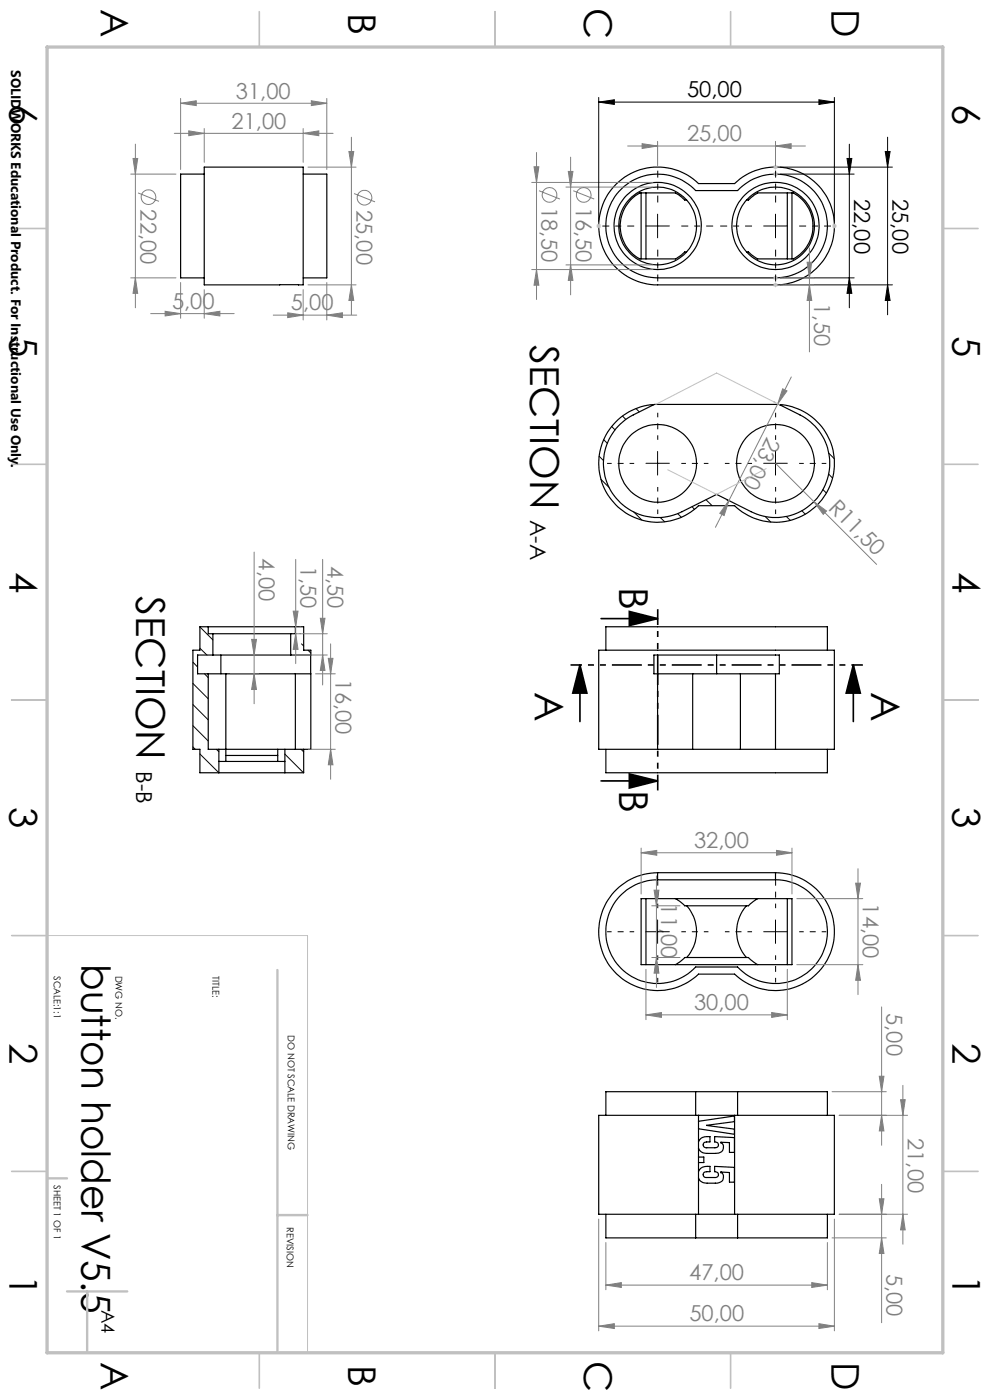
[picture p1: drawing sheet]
<svg xmlns="http://www.w3.org/2000/svg" width="210mm" height="297mm" viewBox="0 0 210 297" stroke-linecap="round" stroke-linejoin="round" font-family="sans-serif">
<g fill="none" stroke="#000" stroke-width=".25">
<path d="M43.3 35.5h21v24.9h-21zM43.3 36.9h-5v22h5M64.3 36.9h5v22h-5M130.8 39a12.5 12.5 0 0 1 17.4-.1h7.6a12.5 12.5 0 0 1 20.3 4.3 12.5 12.5 0 0 1-11.6 17.2h-25a12.5 12.5 0 0 1-11.6-7.8 12.5 12.5 0 0 1 2.9-13.6zM131.8 40.1a11 11 0 0 1 15.8 .3h8.9a11 11 0 0 1 18.1 3.2 11 11 0 0 1-10.1 15.3h-25a11 11 0 0 1-10.2-6.8 11 11 0 0 1 2.5-12zM136 40.9v14M137 40.9v14M145.7 42.4h-.5l-1.9-1.5h-7.6a7.9 7.9 0 0 0 0 14h7.6l1.9-1.5h.5M158.4 42.4h.3l2-1.5h7.6a8 8 0 0 1 0 14h-7.6l-2-1.5h-.3M167 40.9v14M168 40.9v14M138.7 85.8a12.5 12.5 0 0 0-10.6 17.5 12.5 12.5 0 0 0 20.1 4h7.6a12.5 12.5 0 0 0 20.1-3.9 12.5 12.5 0 0 0-10.6-17.6"/>
<path d="M138.7 85.8l-4.4 2.2a11.5 11.5 0 0 0-5.1 15.5 11.5 11.5 0 0 0 15.5 5l7.3-3.6 7.3 3.6a11.5 11.5 0 0 0 15.5-5 11.5 11.5 0 0 0-5.1-15.5l-4.4-2.2M138.7 85.8h26.6M44.2 133h18.5M44.2 133h-1.8v4.9h-1.5v21.1h1.5v4.9h22v-4.9M44.2 133v1.4h1M45.2 134.4h16.5M45.2 139h16.5M45.2 139h-3.3v3.9h2.3M45.2 134.4v4.6M46.8 139v3.9M61.7 139h4.2M61.7 134.4v4.6"/>
<path d="M62.7 133h1.7v4.9h1.5v21.1h-5.5M62.7 133v1.4h-1M128.5 137.9v-4.9h47v4.9M152 139v3.9M44.2 142.9h3.7M44.2 142.9v16.1h2.2M46.4 159h12.5M46.4 159v4.9M47.9 142.9h14.8M47.9 142.9v18.6M58.9 159h1.5M58.9 159v2.5"/>
<path d="M60.4 159v4.9M62.7 142.9h3.2M62.7 142.9v16.1M128.5 159v4.9h47v-4.9M139.5 159h-12.5v-21.1h50v21.1h-12.5M139.5 142.9h-.8v-3.9h26.6v3.9h-.8M139.5 142.9h7.4M139.5 142.9v16.1M139.5 159h25M146.9 142.9v16.1M146.9 142.9h10.2M157.1 142.9h7.4"/>
<path d="M157.1 142.9v16.1M164.5 142.9v16.1M46.4 161.5h1.5M47.9 160.3h11M47.9 161.5h11M58.9 161.5h1.5M136 190.6h32v14h-32zM137 190.6v14M139.5 186.7a11 11 0 0 0-10.1 15.4 11 11 0 0 0 18.2 3h8.9a11 11 0 0 0 18.1-3.1 11 11 0 0 0-10.1-15.3M139.5 185.1a12.5 12.5 0 0 0-11.6 17.2 12.5 12.5 0 0 0 20.3 4.4h7.6a12.5 12.5 0 0 0 20.3-4.4 12.5 12.5 0 0 0-11.6-17.2M139.5 185.1v1.6M139.5 186.7h25"/>
<path d="M139.5 185.1h25M143.3 190.6l1 .7 .9 .9h13.5l2-1.6M145.7 192.2a8.3 8.3 0 0 1 0 10.9M158.4 192.2a8.2 8.2 0 0 0 0 10.9M164.5 185.1v1.6M167 190.6v14M143.3 204.6l1-.6 .9-.9h13.5l2 1.5M147.6 231.6h-19.1v5M147.6 231.6v5M147.6 231.6h8.9M148.2 236.6h-21.2v21h21.2M148.2 236.6v21"/>
<path d="M148.2 239.5l7.6 1.1M148.2 236.6h7.6M149.9 238.8l5.9 .7M149.9 238.7v.1M155.8 237.9l-5.9 .8M155.8 236.7l-7.6 1.2M155.8 236.6h21.2v21h-21.2M155.8 236.6v21M156.5 231.6h19v5M156.5 231.6v5M128.5 257.6v5h19.1M147.6 257.6v5"/>
<path d="M148.2 245.5h1.1v1.1h-1.1M148.2 257.6h7.6M152.9 248.6a1.35 1.35 0 0 1 .4 1.7 1.35 1.35 0 0 1-1.6 .7 4.8 4.8 0 0 1-2.9-.3l-.6-.8M152.9 248.6h.1M152.9 242.3a1.35 1.35 0 0 1 .4 1.7 1.35 1.35 0 0 1-1.6 .7 4.8 4.8 0 0 1-2.9-.3l-.6-.8M152.9 242.3h.1M152.9 248.6l1.8 .1v2.1h1.1M152.9 242.3l1.8 .1v2.1h1.1M155.8 247.6l-4.2-.2v1.2a.64 .64 0 0 1 .8 .6 .64 .64 0 0 1-.8 .6h-1.7a.63 .63 0 0 1-.7-.6 .63 .63 0 0 1 .7-.6h.7v-1.2a2.04 2.04 0 0 0-2.4 1.1M155.8 241.3l-4.2-.2v1.2a.64 .64 0 0 1 .8 .5 .64 .64 0 0 1-.8 .7h-1.7a.63 .63 0 0 1-.7-.6 .63 .63 0 0 1 .7-.6h.7v-1.2a2.04 2.04 0 0 0-2.4 1.1M156.5 257.6v5M175.5 257.6v5h-19"/>
<path d="M147.6 262.6h8.9"/>
<circle cx="139.5" cy="47.9" r="9.2"/>
<circle cx="139.5" cy="48" r="8.2"/>
<circle cx="164.5" cy="47.9" r="9.3"/>
<circle cx="164.5" cy="47.9" r="8.3"/>
<circle cx="139.5" cy="98.3" r="8.2"/>
<circle cx="164.5" cy="98.3" r="8.2"/>
</g>
<g fill="none" stroke="#000" stroke-width=".21">
<path d="M127 21.7l3.3-.5v1zM127 20.7v26.3M127 21.7h50M165.5 35.5h23.8M165.5 36.9h15.7M173.7 21.2l3.3 .5-3.3 .5zM177 20.7v26.3M179.7 33.6h1l-.5 3.3zM180.2 30.6v34.7M187.8 32.1h1l-.5 3.4zM188.3 29.1v37.7M137 47.9h5"/>
<path d="M139.5 45.4v5M162 47.9h5M164.5 45.4v5M165.5 58.9h15.7M180.2 58.9l.5 3.3h-1zM165.5 60.4h23.8M188.3 60.4l.5 3.3h-1zM127.1 96.8l.9 .9M128.1 93.3l.7 .8M129.8 90.5l.7 .7M132 88.3l.8 .7M134.9 86.7l.7 .7"/>
<path d="M137 98.3h5M138.6 85.8v.1M139.5 95.8v5M162 98.3h5M164.5 95.8v5M165.5 85.8l.2 .2M175.8 96.1l1.2 1.2M127.5 101.7l1.7 1.7M134.4 108.6l1.7 1.7M140.1 109.8l.9 .9M143.8 109l.7 .7M146.8 107.5l.5 .6"/>
<path d="M149.8 106l1.3 1.3M154.3 106h.1M155.5 107.2v.1M162.3 109.6l1.2 1.1M166.8 109.6l.8 .8M170.1 108.3l.7 .8M172.6 106.4h.1M174.6 103.9l.7 .7M175.8 100.6l.8 .8M42.4 133l2.8 2.7M42.4 137.5l1.5 1.5M61.7 138.8l.1 .2"/>
<path d="M64 136.6l.4 .5M65.3 137.9l.6 .6M40.9 140.5l1 1M40.9 145l3.3 3.2M40.9 149.5l3.3 3.2M40.9 154l3.3 3.2M40.9 158.5l.5 .5M42.4 159.9l4 4M43.4 142.9l.8 .9M45.9 159l.5 .5M60.4 160l4 3.9M63.9 159l.5 .5"/>
<path d="M137 197.7h5M139.5 195.2v4.9M162 197.7h5M164.5 195.2v4.9"/>
</g>
<g fill="none" stroke="#808080" stroke-width=".21">
<path d="M27.7 36.9h9.6M28.2 33.6h1l-.5 3.3zM28.7 30.6v34.7M37 28.3h33.7M38.3 21.9l3.3-.5v1zM38.3 20.9v15M38.3 21.9h31M40 27.8l3.3 .5-3.3 .5zM43.3 27.3v7.1M64.3 28.3l3.3-.5v1zM64.3 27.3v7.1M65.3 35.5h10.2"/>
<path d="M66 21.4l3.3 .5-3.3 .5zM69.3 20.9v15M74 32.1h1l-.5 3.4zM74.5 29.1v37.7M112.8 38.7h25.7M113.3 35.4h1l-.5 3.3zM113.8 32.3v31.2M120.1 39.7h18.4M120.5 36.4h1l-.5 3.3zM121 33.3v29.2M133.1 31h37.8M136.2 30.5l3.3 .5-3.3 .5z"/>
<path d="M139.5 30v5.2M164.5 31l3.3-.5v1zM164.5 30v5.2M27.7 58.9h9.6M28.7 58.9l.5 3.3h-1zM29.3 40.9l4.4 1.8M38.3 59.9v7.6M69.3 59.9v8M75.1 41.1l4.5 1.7M112.8 57.2h25.7M113.8 57.2l.5 3.3h-1zM114.3 40.5l4.5 1.7"/>
<path d="M120.1 56.2h18.4M121 56.2l.5 3.3h-1zM121.6 40.5l4.4 1.7M165.5 58.9h7.2M171.2 55.6h1l-.5 3.3zM171.7 52.6v22M32 66.5h17.7M35 66l3.3 .5-3.3 .5zM43.3 66.5l3.3-.5v1zM43.3 61.5v6M58 66.9h17.7M61 66.4l3.3 .5-3.3 .5z"/>
<path d="M64.3 61.5v6.4M65.3 60.4h10.2M69.3 66.9l3.3-.5v1zM74.5 60.4l.5 3.3h-1zM165.5 60.4h7.2M167.9 80l-2.9 5.7M171.7 60.4l.5 3.3h-1zM164.1 85.2l.3 .2M164.5 98.3l8.1 8.1M165 85.7l-10.4 20.5M166 82.5l.9 .4-1.9 2.8zM53.9 117.1v32.2"/>
<path d="M62.7 118.7v22.1M68.4 118.7v26.6M154.6 106.2l-1 3.2-.9-.5zM154.6 106.2l-2.8 5.7M172.6 106.4l2.7 2-.7 .7zM172.6 106.4l13.3 13.3M53.4 135.6h1l-.5 3.4zM62.2 129.6h1l-.5 3.4zM62.7 134.4h6.7M62.7 139h6.7M62.7 134.4l.5 3.4h-1zM63.7 133h.1"/>
<path d="M67.9 131.2h1l-.5 3.2zM68.4 139l.5 3.2h-1zM69.6 139.7h1l-.5 3.2zM70.1 136.6v28.7M48.9 142.9h6M53.9 142.9l.5 3.4h-1zM65.4 159h5.7M66.9 142.9h4.2M70.1 159l.5 3.2h-1zM136 179.9v9.8M168 179.9v9.8M136 180.9l3.3-.5v1z"/>
<path d="M136 180.9h32M138.3 192.2h6M138.7 188.8h1.1l-.6 3.4zM139.2 185.8v23.7M164.7 180.4l3.3 .5-3.3 .5zM169 190.6h14M181.5 187.4h1l-.5 3.2zM182 184.3v26.7M137 215.3l3.3-.5v1zM137 205.6v10.7M137 215.3h30M138.3 203.1h6"/>
<path d="M139.2 203.1l.6 3.3h-1.1zM163.7 214.8l3.3 .5-3.3 .5zM167 205.6v10.7M169 204.6h14M182 204.6l.5 3.4h-1zM187 213.6v29.4M176.5 231.6h11.5M178 236.6h14.5M186.5 228.3h1l-.5 3.3zM187 236.6l.5 3.3h-1zM191 233.3h1l-.5 3.3zM191.5 230.3v33.6"/>
<path d="M127 258.6v23.7M177 258.6v23.7M178 257.6h14.5M186.5 254.3h1l-.5 3.3zM187 251.2v29.4M191.5 257.6l.5 3.3h-1zM128.5 272.6l3.3-.5v1zM128.5 263.6v10M128.5 272.6h47M172.2 272.1l3.3 .5-3.3 .5zM175.5 263.6v10M176.5 262.6h11.5"/>
<path d="M187 262.6l.5 3.3h-1zM127 281.3l3.3-.5v1zM127 281.3h50M173.7 280.8l3.3 .5-3.3 .5z"/>
<circle cx="31.5" cy="41.8" r="1.56"/>
<circle cx="77.3" cy="41.9" r="1.56"/>
<circle cx="116.6" cy="41.3" r="1.55"/>
<circle cx="123.8" cy="41.3" r="1.56"/>
</g>
<path d="M127.5 131.2h12M133.5 129.7l6 1.5-6 1.5zM123 141l1.5 6h-3zM123 141v12.1M181 141l1.5 6h-3zM181 141v12.1M127.5 165.7h12M133.5 164.2l6 1.5-6 1.5z" fill="none" stroke="#000" stroke-width=".35"/>
<g fill="none" stroke="#c0c0c0" stroke-width=".21">
<path d="M164 36.9h1M164 35.5h1M164.1 36.6l.8 .7M164.1 35.1l.8 .7M164.5 34.9v1M164.5 36.4v1M164.9 36.6l-.8 .7M164.9 35.1l-.8 .7M126.5 47.9h1M126.6 47.6l.8 .7M127 47.4v1M127.4 47.6l-.8 .7"/>
<path d="M164 58.9h1M164.1 58.6l.8 .7M164.5 58.5v.9M164.5 59.9v1M164.9 58.6l-.8 .7M176.5 47.9h1M176.6 47.6l.7 .7M177 47.4v1M177.3 47.6l-.7 .7M164 60.4h1M164.1 60.1l.8 .7M164.9 60.1l-.8 .7"/>
<path d="M139.1 85.8l12.9-6.7 13.3 6.7M162.5 99.4l-10.5 5.5-10.4-5.2M10 198.5h55.2v88.5"/>
</g>
<path d="M134.5 48h-6.7M139.5 43v-6.8M139.5 53v6.7M144.5 48h6.8M159.5 48h-6.7M164.5 43v-6.8M164.5 53v6.7M169.5 48h6.8" fill="none" stroke="#000" stroke-width=".21" stroke-dasharray="15.2 1.3 1.3 1.3" stroke-dashoffset="13.8" stroke-linecap="butt"/>
<g fill="none" stroke="#000" stroke-width=".21" stroke-dasharray="15.2 1.3 1.3 1.3" stroke-dashoffset="14.3" stroke-linecap="butt">
<path d="M134.5 98.3h-5.7M139.5 93.3v-5.7M144.5 98.3h5.8M159.5 98.3h-5.7M164.5 93.3v-5.7M169.5 98.3h5.8M139.5 103.3v5.8M164.5 103.3v5.8M134.5 197.7h-5.7M139.5 192.7v-5.8M144.5 197.7h5.8M159.5 197.7h-5.7"/>
<path d="M164.5 192.7v-5.8M169.5 197.7h5.8M139.5 202.7v5.7M164.5 202.7v5.7"/>
</g>
<path d="M183 141.1h-62" fill="none" stroke="#000" stroke-width=".35" stroke-dasharray="6.3 1.3 1.3 1.3 1.3 1.3" stroke-dashoffset="3.9" stroke-linecap="butt"/>
<path d="M139.5 167.7v-38.5" fill="none" stroke="#000" stroke-width=".35" stroke-dasharray="6.3 1.3 1.3 1.3 1.3 1.3" stroke-dashoffset="3" stroke-linecap="butt"/>
<g fill="none" stroke="#c0c0c0" stroke-width=".35">
<path d="M55 2.5v7.5M105 2.5v7.5M155 2.5v7.5M2.5 48.5h7.5M200 48.5h7.5M2.5 98.5h7.5M200 98.5h7.5M2.5 148.5h7.5M200 148.5h7.5M2.5 198.5h7.5M200 198.5h7.5M2.5 248.5h7.5"/>
<path d="M200 248.5h7.5M55 287v7.5M105 287v7.5M155 287v7.5"/>
</g>
<path d="M58.8 205.8v81.2M10 250h4.2M58.8 257.8h6.4M14.2 274h12.8M18.5 274v13" fill="none" stroke="#c0c0c0" stroke-width=".5"/>
<path d="M10 10h190v277h-190z" fill="none" stroke="#c0c0c0" stroke-width=".7"/>
<g fill="#000">
<path d="M181 141l1.5 6h-3zM123 141l1.5 6h-3z"/>
<path d="M133.5 164.2l6 1.5-6 1.5zM133.5 129.7l6 1.5-6 1.5z"/>
</g>
<g fill="#808080">
<path d="M172.6 106.4l2.7 2-.7 .7z"/>
<path d="M74.5 60.4l.5 3.3h-1zM74 32.1h1l-.5 3.4zM28.7 58.9l.5 3.3h-1zM28.2 33.6h1l-.5 3.3zM182 204.6l.5 3.4h-1zM181.5 187.4h1l-.5 3.2zM191.5 257.6l.5 3.3h-1zM191 233.3h1l-.5 3.3zM187 236.6l.5 3.3h-1zM186.5 228.3h1l-.5 3.3zM187 262.6l.5 3.3h-1zM186.5 254.3h1l-.5 3.3z"/>
<path d="M120.5 36.4h1l-.5 3.3zM121 56.2l.5 3.3h-1zM113.3 35.4h1l-.5 3.3zM113.8 57.2l.5 3.3h-1zM138.7 188.8h1.1l-.6 3.4zM139.2 203.1l.6 3.3h-1.1z"/>
<path d="M62.2 129.6h1l-.5 3.4zM62.7 134.4l.5 3.4h-1zM67.9 131.2h1l-.5 3.2zM68.4 139l.5 3.2h-1z"/>
<path d="M70.1 159l.5 3.2h-1zM69.6 139.7h1l-.5 3.2z"/>
<path d="M53.9 142.9l.5 3.4h-1zM53.4 135.6h1l-.5 3.4z"/>
<path d="M61 66.4l3.3 .5-3.3 .5zM69.3 66.9l3.3-.5v1z"/>
<path d="M136.2 30.5l3.3 .5-3.3 .5zM164.5 31l3.3-.5v1zM38.3 21.9l3.3-.5v1zM66 21.4l3.3 .5-3.3 .5zM136 180.9l3.3-.5v1zM164.7 180.4l3.3 .5-3.3 .5zM137 215.3l3.3-.5v1zM163.7 214.8l3.3 .5-3.3 .5z"/>
<path d="M43.3 66.5l3.3-.5v1zM35 66l3.3 .5-3.3 .5z"/>
<path d="M64.3 28.3l3.3-.5v1zM40 27.8l3.3 .5-3.3 .5zM173.7 280.8l3.3 .5-3.3 .5zM127 281.3l3.3-.5v1zM172.2 272.1l3.3 .5-3.3 .5zM128.5 272.6l3.3-.5v1z"/>
<path d="M166 82.5l.9 .4-1.9 2.8zM154.6 106.2l-1 3.2-.9-.5z"/>
</g>
<g fill="#000">
<path d="M127 21.7l3.3-.5v1zM173.7 21.2l3.3 .5-3.3 .5z"/>
<path d="M179.7 33.6h1l-.5 3.3zM180.2 58.9l.5 3.3h-1z"/>
<path d="M187.8 32.1h1l-.5 3.4zM188.3 60.4l.5 3.3h-1z"/>
</g>
<path d="M171.2 55.6h1l-.5 3.3zM171.7 60.4l.5 3.3h-1z" fill="#808080"/>
<g font-size="8.5">
<text x="112.5" y="73.2" transform="rotate(90 112.5 73.2)">SECTION</text>
<text x="131.3" y="124.4" transform="rotate(90 131.3 124.4)">B</text>
<text x="28.9" y="126.5" transform="rotate(90 28.9 126.5)">SECTION</text>
<text x="113.4" y="146.9" transform="rotate(90 113.4 146.9)">A</text>
<text x="184.8" y="146.9" transform="rotate(90 184.8 146.9)">A</text>
<text x="131.3" y="167.6" transform="rotate(90 131.3 167.6)">B</text>
<text x="17.3" y="204.5" transform="rotate(90 17.3 204.5)">button holder V5.5</text>
</g>
<g font-size="8.1">
<text x="21.4" y="2" transform="rotate(90 21.4 2)">A</text>
<text x="73.9" y="2.7" transform="rotate(90 73.9 2.7)">B</text>
<text x="123.9" y="1.7" transform="rotate(90 123.9 1.7)">C</text>
<text x="176.4" y="2" transform="rotate(90 176.4 2)">D</text>
<text x="2" y="22" transform="rotate(90 2 22)">6</text>
<text x="202" y="22" transform="rotate(90 202 22)">6</text>
<text x="2" y="71.2" transform="rotate(90 2 71.2)">5</text>
<text x="202" y="71.2" transform="rotate(90 202 71.2)">5</text>
<text x="2" y="121.2" transform="rotate(90 2 121.2)">4</text>
<text x="202" y="121.2" transform="rotate(90 202 121.2)">4</text>
<text x="2" y="171.2" transform="rotate(90 2 171.2)">3</text>
<text x="202" y="171.2" transform="rotate(90 202 171.2)">3</text>
<text x="2" y="221.2" transform="rotate(90 2 221.2)">2</text>
<text x="202" y="221.2" transform="rotate(90 202 221.2)">2</text>
<text x="2" y="270.5" transform="rotate(90 2 270.5)">1</text>
<text x="202" y="270.5" transform="rotate(90 202 270.5)">1</text>
<text x="21.4" y="289" transform="rotate(90 21.4 289)">A</text>
<text x="73.9" y="289.7" transform="rotate(90 73.9 289.7)">B</text>
<text x="123.9" y="288.7" transform="rotate(90 123.9 288.7)">C</text>
<text x="176.4" y="289" transform="rotate(90 176.4 289)">D</text>
</g>
<g font-size="4.7" fill="#808080">
<text x="50" y="20.9">31,00</text>
<text x="49.1" y="27.3">21,00</text>
<text x="145.7" y="30">25,00</text>
<text x="29.8" y="44.4" transform="rotate(90 29.8 44.4)">22,00</text>
<text x="75.6" y="44.5" transform="rotate(90 75.6 44.5)">25,00</text>
<text x="114.9" y="43.9" transform="rotate(90 114.9 43.9)">18,50</text>
<text x="122.1" y="43.9" transform="rotate(90 122.1 43.9)">16,50</text>
<text x="36.5" y="65.5">5,00</text>
<text x="61.7" y="65.9">5,00</text>
<text x="172.7" y="64.3" transform="rotate(90 172.7 64.3)">1,50</text>
<text x="162.7" y="92.4" transform="rotate(117 162.7 92.4)">23,00</text>
<text x="175.5" y="107.9" transform="rotate(45 175.5 107.9)">R11,50</text>
<text x="54.9" y="118.4" transform="rotate(90 54.9 118.4)">4,00</text>
<text x="63.7" y="120" transform="rotate(90 63.7 120)">1,50</text>
<text x="69.5" y="120" transform="rotate(90 69.5 120)">4,50</text>
<text x="71.2" y="144.1" transform="rotate(90 71.2 144.1)">16,00</text>
<text x="147.2" y="179.9">32,00</text>
<text x="140.3" y="191.7" transform="rotate(90 140.3 191.7)">11,00</text>
<text x="183" y="191.7" transform="rotate(90 183 191.7)">14,00</text>
<text x="147.2" y="214.3">30,00</text>
<text x="188" y="214.9" transform="rotate(90 188 214.9)">5,00</text>
<text x="192.6" y="241.4" transform="rotate(90 192.6 241.4)">21,00</text>
<text x="146.2" y="271.6">47,00</text>
<text x="188" y="270.3" transform="rotate(90 188 270.3)">5,00</text>
<text x="146.2" y="280.3">50,00</text>
</g>
<g font-size="4.7">
<text x="145.7" y="20.7">50,00</text>
<text x="181.2" y="42.2" transform="rotate(90 181.2 42.2)">22,00</text>
<text x="189.3" y="42.2" transform="rotate(90 189.3 42.2)">25,00</text>
<text x="112.5" y="110.4" transform="rotate(90 112.5 110.4)">A-A</text>
<text x="28.9" y="163.6" transform="rotate(90 28.9 163.6)">B-B</text>
</g>
<text font-size="3.9" x="21.5" y="277.9" transform="rotate(90 21.5 277.9)">A4</text>
<text font-size="2.9" x="2.4" y="14.9" transform="rotate(90 2.4 14.9)">SOLIDWORKS Educational Product. For Instructional Use Only.</text>
<g font-size="2">
<text x="11.4" y="207.1" transform="rotate(90 11.4 207.1)">SCALE:1:1</text>
<text x="24.5" y="207" transform="rotate(90 24.5 207)">DWG NO.</text>
<text x="45.1" y="207.1" transform="rotate(90 45.1 207.1)">TITLE:</text>
<text x="61" y="219.6" transform="rotate(90 61 219.6)">DO NOT SCALE DRAWING</text>
<text x="11.4" y="251.5" transform="rotate(90 11.4 251.5)">SHEET 1 OF 1</text>
<text x="60.8" y="260.3" transform="rotate(90 60.8 260.3)">REVISION</text>
</g>
</svg>
